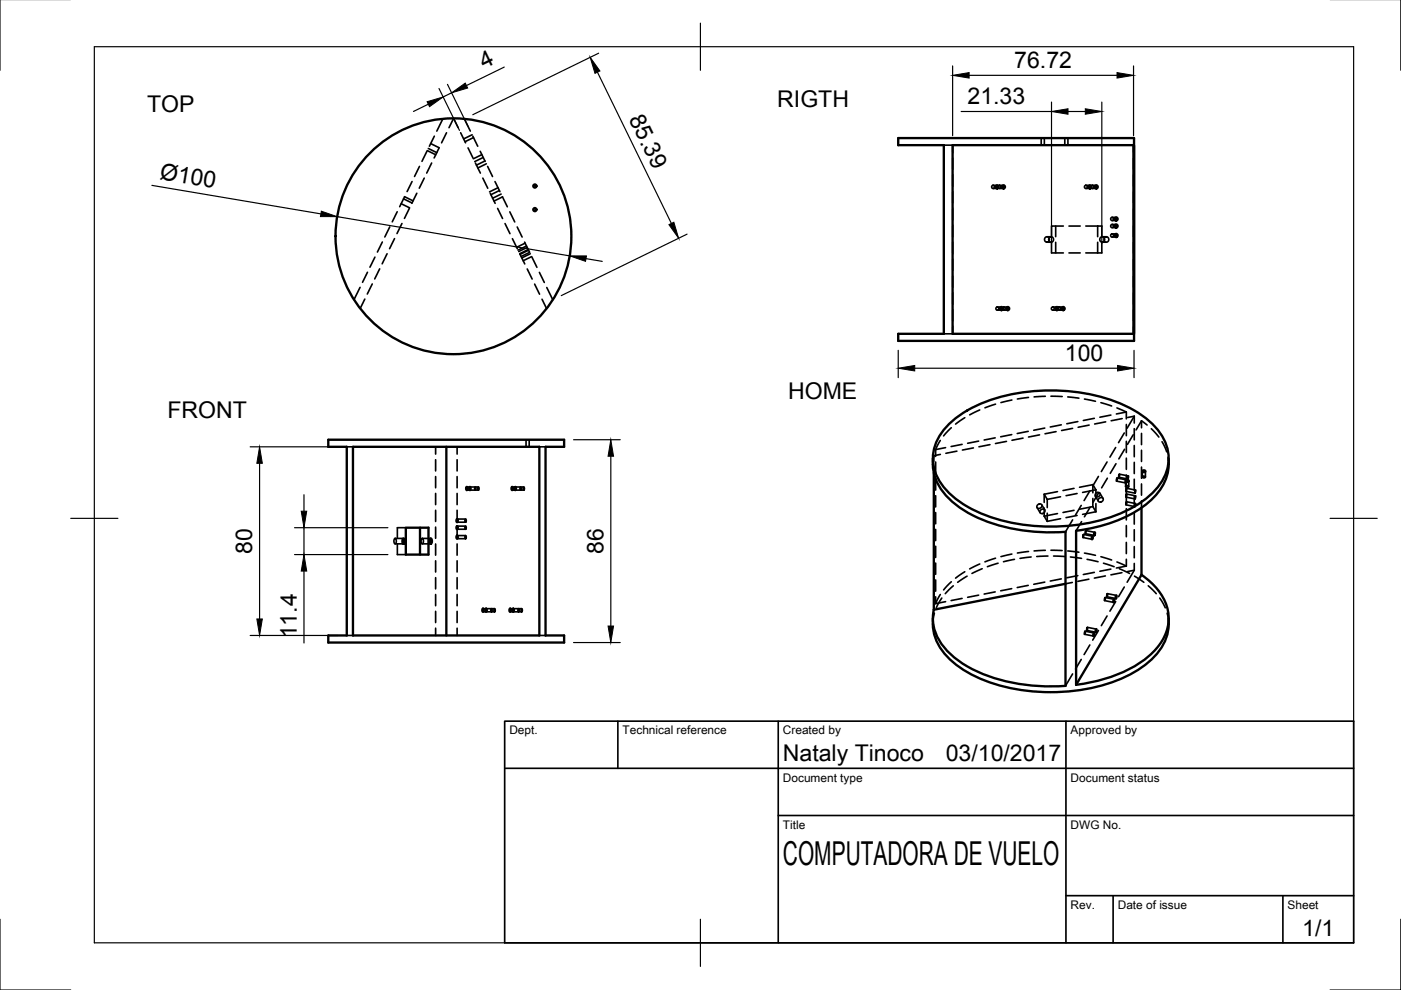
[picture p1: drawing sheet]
<svg xmlns="http://www.w3.org/2000/svg" width="297mm" height="210mm" viewBox="0 0 297 210" stroke-linecap="round" stroke-linejoin="round" font-family="sans-serif">
<!-- layer: Hidden -->
<g fill="none" stroke="#000" stroke-width=".35">
<path d="M87.4 38.5l-1.1 2.1M88.9 35.3l-1 2.1M89.9 37.8l-1 2.1M90.5 32.1l-1 2.1M90.6 31.9l1.8 .9M90.8 31.5l1.8 .9M91.3 30.4l1.8 .9M91.5 34.6l-1 2.1M92.1 28.9l-1.1 2.1M93.1 31.4l-1.1 2.1M93.9 25.2l-1.3 2.6M94.7 28.1l-1.1 2.2"/>
<path d="M97.1 27.1l-.9-2-1 2M97.7 28.1l1 2.2M98.5 25.2l1.2 2.6M99.2 31.4l1.1 2.1M100.1 28.6l-1.8 .9M100.2 28.9l1.1 2.1M100.4 29.2l-1.8 .8M100.8 34.6l1 2.1M101.8 32.1l1.1 2.1M102.2 32.8l-1.8 .9M102.4 37.8l1 2.1M102.5 33.4l-1.8 .9"/>
<path d="M102.8 34.1l-1.8 .9M103.1 34.7l-1.8 .9M103.4 35.3l1 2.1M104.9 38.5l1.1 2.1M105.6 39.8l-1.8 .9M200.1 30.8h1.9M200.1 30.8v1.5M200.1 33.5v2.4M200.1 37.1v2.4M202 30.8v1.5M202 33.5v2.4M202 37.1v2.4"/>
<path d="M210.5 40h.9M210.5 39.3h.9M211.9 40h.9M211.9 39.3h.9M220.8 29.3v1.5M221.4 29.3v1.5M225.8 29.3v1.5M226.4 29.3v1.5M230.2 40h.9M230.2 39.3h.9M231.6 40h.8M231.6 39.3h.8"/>
<path d="M240.3 33.5v2.4M240.3 37.1v2.4M240.4 30.8h-.1v1.5M77.9 57.7l-1 2.2M79.5 54.5l-1.1 2.2M80.5 57l-1.1 2.1M81.1 51.3l-1.1 2.1M82.1 53.8l-1.1 2.1M82.6 48.1l-1 2.1M83.6 50.6l-1 2.1M84.2 44.9l-1 2.1M85.1 43.2l1.7 .9"/>
<path d="M85.2 47.4l-1 2.1M85.6 42.2l1.8 .8M85.8 41.7l1.8 .9M85.8 41.7l-1.1 2.1M86.8 44.2l-1.1 2.1M88.4 41l-1.1 2.1M103.9 41l1.1 2.1M105.5 44.2l1.1 2.1M105.9 40.4l-1.8 .9M106.2 41.2l-1.8 .8M106.5 41.7l1.1 2.1M106.5 41.7l-1.8 .9"/>
<path d="M107.1 47.4l1 2.1M108.1 44.9l1 2.2M108.6 50.6l1.1 2.1M109.7 48.1l1 2.2M111.2 51.3l1.1 2.2-1.8 .9M111.3 51.6l-1.8 .8M111.6 52.2l-1.8 .8M111.8 52.5l-1.8 .8M111.8 57l1 2.2M112 52.9l-1.8 .9 1.1 2.2M112.1 53.1l-1.8 .8M112.4 53.8l-1.8 .9"/>
<path d="M112.7 54.4l-1.8 .9M112.8 54.5l1 2.2M114.4 57.8l1 2.1M200.1 40.7v2.3M200.1 44.2v2.4M200.1 47.8v2.4M200.1 51.4v2.4M200.1 54.9v2.4M200.1 58.5v2.4M202 40.7v2.3M202 44.2v2.4M202 47.8v2.4"/>
<path d="M202 51.4v2.4M202 54.9v2.4M202 58.5v2.4M222 51.4h.9M222 50.2h.9M222.9 51.4v2.2h2.6M223.8 47.9v2.3M223.8 51.4v2.2M225.5 47.9h-2.6v2.3M226.6 53.6h2.4M226.6 47.9h2.4M230.2 47.9h3.4v2.3"/>
<path d="M232.7 47.9v2.3M232.7 51.4v2.2M233.6 51.4v2.2h-3.4M233.7 51.4h.9M233.7 50.2h.9M235.8 46.8h.9M235.8 46.1h.9M235.8 48.3h.9M235.8 47.6h.9M235.8 50.3h.9M235.8 49.6h.9M240.3 40.7v2.3"/>
<path d="M240.3 44.2v2.4M240.3 47.8v2.4M240.3 51.4v2.4M240.3 54.9v2.4M240.3 58.5v2.4M76.3 60.9l-1.2 2.6M77.3 63.4l-.9 2M78.9 60.2l-1 2.1M113.3 60.2l1.1 2.2M114.9 63.4l1 2M115.9 61l1.3 2.6M200.1 70.8h1.9"/>
<path d="M200.1 62.1v2.4M200.1 65.7v2.3M200.1 69.2v1.6M202 62.1v2.4M202 65.7v2.3M202 69.2v1.6M211.4 65.8h.9M211.4 65.1h.9M212.8 65.8h.9M212.8 65.1h.9M223.2 65.8h.9M223.2 65.1h.9"/>
<path d="M224.6 65.8h.8M224.6 65.1h.8M240.3 69.2v1.6h.1M240.3 62.1v2.4M240.3 65.7v2.3M73.5 94.7h1.3M92.4 94.7v1.6M92.4 97.5v2.4M96.9 94.7v1.6M96.9 97.5v2.4M111.5 93.2v1.5M112.2 93.2v1.5"/>
<path d="M114.4 94.7h1.3M198 96.6l-.2 1.8M198 96.6v1.2M198 99v1.3M198.4 95.3v1.5M198.4 98v2.3M199.4 93.4l-1 1.9M199.4 96.3l-1.4 .3M200.5 94.9l-2.1 .4M201.7 90.7l-1.6 1.7M202.9 95.7l-2.4 .4M204 94.2l-2.4 .5"/>
<path d="M204.6 88.6l-2 1.3M206.4 95l-2.4 .4M207.5 93.5l-2.3 .5M207.7 86.9l-2.1 1.1M209.9 94.3l-2.3 .4M211 92.8l-2.3 .5M211.1 85.7l-2.3 .8M213.4 93.6l-2.3 .4M214.5 92.1l-2.3 .5M214.5 84.8l-2.3 .6M216.9 92.9l-2.3 .5M218 91.5l-2.3 .4"/>
<path d="M218.1 84.3l-2.4 .3M220.4 92.2l-2.3 .5M221.5 90.8l-2.3 .4M221.6 84l-2.4 .1M222.8 84l2.4 .1M223.9 91.5l-2.3 .5M225 90.1l-2.3 .4M226.4 84.2l2.4 .2M227.4 90.8l-2.3 .5M228.5 89.4l-2.3 .4M229.9 84.6l2.4 .5M230.9 90.1l-2.3 .5"/>
<path d="M232 88.7l-2.3 .5M233.4 85.4l2.3 .7M234.4 89.4l-2.3 .5M234.7 97.9l-1.2 2.1M235.5 88l-2.3 .5M236.5 94.9l-1.2 2M236.6 98.3l-1.2 2.1M236.8 86.5l2 .9M237.9 88.8l-2.3 .4M238.4 91.8l-1.2 2.1M238.4 95.2l-1.2 2.1M238.8 87.4l-2.1 .4"/>
<path d="M238.8 87.4v1.4M238.8 90v2.4M238.8 93.6v2.3M238.8 97.1v2.4M240.3 92.2l-1.3 2M240.5 88.2l-1.5 2.6M240.5 88.2v1.5M240.5 90.9v2.4M240.5 94.5v2.3M240.5 98v2.4M240.5 88.2l-1.4 .3M242 89.2l1.2 .9"/>
<path d="M242 89.2v1.5M242 91.9v2.4M242 95.5v2.3M242 99v2.4M242 89.2l-1.1 2M242.2 99.9v1.2M242.9 99.9v1.2M244.1 90.9l1.6 1.8M246.4 93.6l1 2.2M247.7 97l.1 1.4M83.7 114.2h.2l.1 .4v.5l-.2 .2-.3-.4zM83.8 114.2h1.8"/>
<path d="M83.8 115.3h1.8M84.2 115.3v2.3h1.8M86 111.9h-1.8v2.2M89.4 114.2h.3l.1 .4-.1 .5-.2 .2-.2-.4zM89.5 114.2h1.8M89.5 115.3h1.8M92.4 101v2.4M92.4 104.6v2.4M92.4 108.2v2.4M92.4 111.8v2.3M92.4 115.3v2.4M92.4 118.9v2.4"/>
<path d="M96.9 110.7h1.8M96.9 110.1h1.8M96.9 112.2h1.8M96.9 111.6h1.8M96.9 114.2h1.8M96.9 113.6h1.8M96.9 101v2.4M96.9 104.6v2.4M96.9 108.2v2.4M96.9 111.8v2.3M96.9 115.3v2.4M96.9 118.9v2.4"/>
<path d="M98.6 110.1l.3 .2-.2 .4-.1-.2zM98.6 111.6l.3 .2-.2 .4-.1-.2zM98.6 113.6l.3 .2-.2 .4-.1-.2zM99 103.9h2.4M99 103.3h2.4M100.7 103.3l.2 .2-.1 .4-.2-.2zM101.4 103.3l.2 .2-.2 .4-.1-.2zM108.6 103.9h2.4M108.6 103.3h2.4M110.3 103.3l.2 .2-.1 .4-.2-.2zM111 103.3l.2 .2-.1 .4-.2-.2zM198.4 101.5v2.4"/>
<path d="M198.4 105.1v2.4M198.4 108.7v2.4M198.4 112.2v2.4M198.4 115.8v2.4M198.4 119.4v2.4M207.7 119.6l-2.1 1M211.1 118.3l-2.3 .8M211.6 119.4l-2.3 .8M214.5 117.5l-2.3 .5M215.1 118.6l-2.3 .5M218.1 116.9l-2.4 .4M218.6 118.1l-2.3 .3"/>
<path d="M219.9 107.6l.6 1.1M220 107.1l.6-.2 .3 .1v.3l-.3 .4-.5 .1-.3-.3zM220.6 108.1l.7-.1 .2 .2v.3l-.3 .3-.5 .1-.2-.3zM220.9 107l.6 1.1M221.4 104.8v1.7M221.4 107.7v1.7M221.4 109.4l.6 1.1M221.4 104.8l.6 1.1M221.6 116.7l-2.4 .1M222 105.9v1.7M222 108.8v1.7M222.2 117.9l-2.4 .1"/>
<path d="M222.8 116.7h2.4M223.4 117.9l2.4 .1M224.2 108.9l-2.8 .5M224.2 104.2l-2.8 .6M224.9 110l-2.9 .5M224.9 105.3l-2.9 .6M226.4 116.8l2.4 .3M226.9 118.1l2.4 .3M227.4 110.2l-1.5 2.6M227.7 108.2l-2.3 .5M227.7 103.5l-2.3 .5M228.4 109.3l-2.4 .5"/>
<path d="M228.4 104.6l-2.4 .5M229.2 107.2l-1.2 2M229.3 110.6l-1.1 1.9M229.6 114l1.9 .3M229.7 113.3l-.1 .7zM229.7 113.3l1.9 .4M229.9 117.3l2.4 .4M230.1 113.1l1.9 .4M230.2 112.5l-.1 .6zM230.2 112.5l1.9 .4M230.5 118.6l2.3 .5M231.1 104.1l-1.3 2"/>
<path d="M231.1 107.5l-1.2 2.1M231.7 102.8v1.7M231.7 105.7v1.7M231.7 107.4l.7 1.1M231.7 102.8l.7 1.1M231.7 107.4l-2.8 .6M231.7 102.8l-2.8 .5M232.2 105.2l.7 1.1M232.4 103.9v1.7M232.4 106.8v1.7M232.4 108.5l-2.9 .6M232.4 103.9l-2.9 .5"/>
<path d="M232.4 104.6l.6-.2 .2 .2v.3l-.3 .4h-.5l-.2-.3zM232.9 101l-1.2 2.1M233 104.5l-1.3 2M233 105.7l.7-.2 .2 .2v.3l-.4 .4h-.4l-.3-.3zM233.2 104.6l.7 1.1M233.4 118l2.3 .7M234 119.4l2.2 .8M234.8 101.4l-1.2 2M236.7 102l1.9 .4M236.8 119.1l2 .9M236.8 101.4l-.1 .6zM236.9 101.4l1.8 .3"/>
<path d="M237.2 101.2l1.9 .4M237.3 100.6l-.1 .6zM237.3 100.5l1.9 .4M238.7 102v1.2M238.7 103.1l.4-.1 .2 .2-.4 .2-.2-.2zM238.7 101.7l.1 .3-.2 .4zM238.7 104.2l1.9 .4M238.7 105.4l1.9 .4M238.7 107l1.9 .4M238.8 100.7v2.4M238.8 104.3v2.4M238.8 107.9v2.3"/>
<path d="M238.8 111.4v2.4M238.8 115v2.4M238.8 118.6v1.4M238.8 103.5l-.1 .7zM238.8 104.8l-.1 .6zM238.8 106.4l-.1 .6zM238.9 103.5l1.9 .4M238.9 104.8l1.9 .3M238.9 106.4l1.9 .4M239.2 100.9l-.1 .7zM239.3 102v1.2M240.5 101.6v2.4"/>
<path d="M240.5 105.2v2.4M240.5 108.7v2.4M240.5 112.3v2.4M240.5 115.9v2.4M240.5 119.5v1.4M240.7 103.9l-.1 .7zM240.7 105.1l-.1 .7zM240.7 106.8l-.1 .6zM242 102.6v2.4M242 106.2v1.5M242.2 101h.4l.3 .2-.5 .1-.2-.1zM73.5 134.7h1.3"/>
<path d="M92.4 122.5v2.4M92.4 126v2.4M92.4 129.6v2.4M92.4 133.2v1.5M96.9 122.5v2.4M96.9 126v2.4M96.9 129.6v2.4M96.9 133.2v1.5M102.4 129.7h2.5M102.4 129.1h2.5M104.1 129.1l.2 .2-.1 .4-.1-.2zM104.8 129.1l.2 .2-.1 .4-.2-.2z"/>
<path d="M108.1 129.7h2.5M108.1 129.1h2.5M109.9 129.1l.2 .2-.1 .4-.2-.2zM110.5 129.1l.2 .2-.1 .4-.1-.2zM114.4 134.7h1.3M198.1 130l-.3 2.3M198.4 123v2.3M198.4 126.5v1.5M199.4 126l-1 2M199.7 126.8l-1.2 2.1M200.5 127.6l-2.1 .4M201.7 123.3l-1.6 1.8"/>
<path d="M202.1 124.2l-1.7 1.7M204 126.9l-2.4 .4M204.6 121.2l-2 1.4M205 122.2l-2 1.3M207.5 126.2l-2.3 .4M208.2 120.6l-2.1 1M211 125.5l-2.3 .5M214.5 124.8l-2.3 .5M218 124.1l-2.3 .5M221.5 123.4l-2.3 .5M225 122.7l-2.3 .5M227.4 123.5l-1.5 .3"/>
<path d="M228.5 122l-2.3 .5M229.2 139.8l-1.2 2.1M229.9 134.5l1.9 .4M230 133.9l-.1 .6zM230.1 133.8l1.9 .4M230.4 133.7l1.9 .3M230.5 133l-.1 .7zM230.6 133l1.8 .4M230.9 122.8l-2.4 .5M231.1 136.7l-1.3 2.1M232 121.4l-2.3 .4M232.9 133.7l-1.2 2"/>
<path d="M234.2 127.3l1.9 .4M234.3 126.7l-.1 .6zM234.3 126.7l1.9 .4M234.4 122.1l-2.4 .5M234.7 126.5l1.9 .4M234.7 130.6l-1.2 2.1M234.8 125.9l-.1 .6zM234.8 125.9l1.9 .3M235.5 120.7l-2.3 .4M236.5 127.5l-1.2 2.1M237.3 120.6l2.2 1M237.9 121.4l-2.4 .5"/>
<path d="M238.4 124.5l-1.2 2M238.8 120l-2.1 .4M240.5 120.9l-1.5 2.5M240.5 120.9l-1.5 .3M240.5 122.2l2 1.3M243.5 124.2l1.6 1.7M245.9 126.8l1.2 2.1M247.5 130l.3 2.3M227.4 142.9l-1.5 2.5"/>
<circle cx="210.5" cy="39.6" r=".32"/>
<circle cx="211.9" cy="39.6" r=".32"/>
<circle cx="230.2" cy="39.6" r=".32"/>
<circle cx="231.6" cy="39.6" r=".32"/>
<circle cx="222" cy="50.8" r=".55"/>
<circle cx="222.9" cy="50.7" r=".55"/>
<circle cx="233.7" cy="50.8" r=".55"/>
<circle cx="234.6" cy="50.7" r=".55"/>
<circle cx="235.8" cy="46.4" r=".32"/>
<circle cx="235.8" cy="49.9" r=".32"/>
<circle cx="235.8" cy="47.9" r=".32"/>
<circle cx="211.4" cy="65.4" r=".32"/>
<circle cx="212.8" cy="65.4" r=".32"/>
<circle cx="223.2" cy="65.4" r=".32"/>
<circle cx="224.6" cy="65.4" r=".32"/>
</g>
<!-- layer: Visible -->
<g fill="none" stroke="#000" stroke-width=".5">
<path d="M190.4 29.3h50v43h-50v-1.5h9.7v-40h-9.7zM202 30.8h38.3v40h-38.3zM69.6 93.2h50v1.5h-3.9v40h3.9v1.5h-50v-1.5h3.9v-40h-3.9zM74.8 94.7h39.6v40h-39.6zM94.6 94.7v40M197.8 97.2a11 11 0 0 0 4.9 9.8 33.5 33.5 0 0 0 20.2 5.9l3-.1v32.6a36.4 36.4 0 0 1-22.1-4.9 12.2 12.2 0 0 1-6-9l.2-2.2M200.8 90.3a26.7 26.7 0 0 1 15-6.9 39.1 39.1 0 0 1 24.7 3.6 14.1 14.1 0 0 1 7.1 8.3 10.1 10.1 0 0 1-4.1 10 32 32 0 0 1-19.7 6.3 35.5 35.5 0 0 1-20.3-5.2 12.1 12.1 0 0 1-5.7-8.5 9.9 9.9 0 0 1 3-7.6zM242.3 99.8l.3-.1 .3 .2-.5 .2-.2-.2zM247.8 97.2a10.7 10.7 0 0 1-4.3 9.3 29.1 29.1 0 0 1-15.3 6v32.7M85.4 114.2h.2l.2 .2v.6l-.2 .3-.3-.3zM86 111.9h4.8v5.7h-4.8zM89.1 111.9v5.7"/>
<path d="M91.2 114.2h.1l.2 .2v.6l-.2 .3-.2-.3zM96.8 110.1h.2l-.1 .6zM96.8 111.6h.2l-.1 .6zM96.8 113.6h.2l-.1 .6zM98.9 103.3h.2l-.1 .6zM99.5 103.3h.2l-.1 .6zM108.5 103.3h.2l-.1 .6zM109.1 103.3h.3l-.2 .6zM198 100.3v29M231.6 113.7l.1 .3-.2 .3zM232.1 112.9l.1 .3-.2 .3zM238.7 101.8h.4l.2 .2-.4 .1-.2-.1z"/>
<path d="M242 107.7v14.2M102.3 129.1h.2l-.1 .6zM103 129.1h.2l-.1 .6zM108 129.1h.3l-.2 .6zM108.7 129.1h.2l-.1 .6zM197.8 131.1a10.8 10.8 0 0 0 4.6 9.5 31.9 31.9 0 0 0 18.1 6.1 36.1 36.1 0 0 0 21.4-5.1 11.6 11.6 0 0 0 5.9-10.5M225.9 123.8l-27.9 5.5M231.9 134.3l.1 .2-.2 .4zM232.4 133.4l.1 .3-.2 .3zM236.1 127.1l.1 .3-.1 .3zM236.6 126.3l.1 .2-.1 .4zM242 121.9a11.7 11.7 0 0 1 5.8 9.4 12.3 12.3 0 0 1-6.6 9.5 32.1 32.1 0 0 1-13 4.4"/>
<path d="M242 121.9l-13.8 23.3"/>
<circle cx="113.4" cy="39.4" r=".33"/>
<circle cx="211.4" cy="39.6" r=".32"/>
<circle cx="212.8" cy="39.6" r=".32"/>
<circle cx="231.1" cy="39.6" r=".32"/>
<circle cx="232.4" cy="39.6" r=".32"/>
<circle cx="96.1" cy="50.1" r="25"/>
<circle cx="113.4" cy="44.4" r=".33"/>
<circle cx="236.7" cy="46.4" r=".32"/>
<circle cx="236.7" cy="47.9" r=".32"/>
<circle cx="236.7" cy="49.9" r=".32"/>
<circle cx="212.3" cy="65.4" r=".32"/>
<circle cx="213.7" cy="65.4" r=".32"/>
<circle cx="224.1" cy="65.4" r=".32"/>
<circle cx="225.4" cy="65.4" r=".32"/>
</g>
<!-- layer: Border -->
<path d="M0 -.1v15M297 -.1v15M20 9.9h267v190h-267zM148.5 4.9v10M15 109.9h10M282 109.9h10M0 194.9v15h15M148.5 194.9v10M297 194.9v15h-15" fill="none" stroke="#000" stroke-width=".25"/>
<!-- layer: TitleBlock -->
<path d="M107 152.9h180v47h-180zM131 152.9v10M165 152.9v47M226 152.9v47M107 162.9h180M165 172.9h122M226 189.9h61M236 189.9v10M272 189.9v10" fill="none" stroke="#000" stroke-width=".35"/>
<!-- layer: Dimensions -->
<g fill="none" stroke="#000" stroke-width=".25">
<path d="M93.1 18.8l4.3 8.9M94.9 17.9l4.3 8.9M95.8 19.7l-1.8 .9M106.9 14.2l-8 3.9M126.7 15.3l15.6 32.1M126.9 11.3l-26.7 13M202 14v14.8M205.5 16h31.3M240.3 14v14.8M32.2 39.3l35.8 6M90.8 22.1l-3.1 1.5M203.8 23.6h19.1"/>
<path d="M222.9 21.6v30M226.4 23.6h3.7M233.6 21.6v30M71.5 45.9l49.3 8.4M124.2 54.8l3.5 .6M145.7 49.6l-26.7 13.1M190.4 74.3v5.8M193.9 78.1h43M240.4 74.3v5.8M53 94.7h18.5M55 98.2v33M121.6 93.2h9.9"/>
<path d="M129.5 96.7v36M62.4 111.9h19.8M62.4 117.6h19.8M64.4 104.9v3.5M64.4 111.9v5.7M53 134.7h18.5M64.4 121.1v15.2M121.6 136.2h9.9"/>
</g>
<g fill="#000" stroke="#000" stroke-width=".21">
<path d="M95.8 19.7l2.8-2.1 .6 1.1zM125.1 12.2l2.1 2.8-1.1 .6zM202 16l3.5-.6v1.2zM236.8 15.4l3.5 .6-3.5 .6zM90.6 21.6l3.4-1-2.9 2zM222.9 23.6l3.5-.5v1.1zM230.1 23.1l3.5 .5-3.5 .6zM68.1 44.8l3.4 1.1h-3.6zM120.8 54.3h3.5l-.2 1.1zM141.8 47.6l1.1-.5 1 3.4zM190.4 78.1l3.5-.6v1.2zM236.9 77.5l3.5 .6-3.5 .6z"/>
<path d="M55 94.7l.6 3.5h-1.1zM129.5 93.2l.6 3.5h-1.2zM63.9 108.4h1.1l-.6 3.5zM54.5 131.2h1.1l-.6 3.5zM64.4 117.6l.6 3.5h-1.1zM128.9 132.7h1.2l-.6 3.5z"/>
</g>
<text font-size="7" x="166" y="183.4">COMPUTADORA DE VUELO</text>
<g font-size="4.9">
<text x="102.7" y="14.6" transform="rotate(-26 102.7 14.6)">4</text>
<text x="215" y="14.4">76.72</text>
<text x="31.2" y="23.8">TOP</text>
<text x="164.8" y="22.6">RIGTH</text>
<text x="205.1" y="22.1">21.33</text>
<text x="133.2" y="25.2" transform="rotate(64 133.2 25.2)">85.39</text>
<text x="33.8" y="37.9" transform="rotate(10 33.8 37.9)">Ø100</text>
<text x="225.8" y="76.5">100</text>
<text x="35.5" y="88.5">FRONT</text>
<text x="167.1" y="84.7">HOME</text>
<text x="53.5" y="117.4" transform="rotate(-90 53.5 117.4)">80</text>
<text x="127.9" y="117.4" transform="rotate(-90 127.9 117.4)">86</text>
<text x="62.9" y="135.4" transform="rotate(-90 62.9 135.4)">11.4</text>
<text x="166" y="161.4">Nataly Tinoco</text>
<text x="200.5" y="161.4">03/10/2017</text>
<text x="276.1" y="198.5">1/1</text>
</g>
<g font-size="2.5">
<text x="108" y="155.7">Dept.</text>
<text x="132" y="155.7">Technical reference</text>
<text x="166" y="155.7">Created by</text>
<text x="227" y="155.7">Approved by</text>
<text x="166" y="165.7">Document type</text>
<text x="227" y="165.7">Document status</text>
<text x="166" y="175.7">Title</text>
<text x="227" y="175.7">DWG No.</text>
<text x="227" y="192.7">Rev.</text>
<text x="237" y="192.7">Date of issue</text>
<text x="273" y="192.7">Sheet</text>
</g>
</svg>
